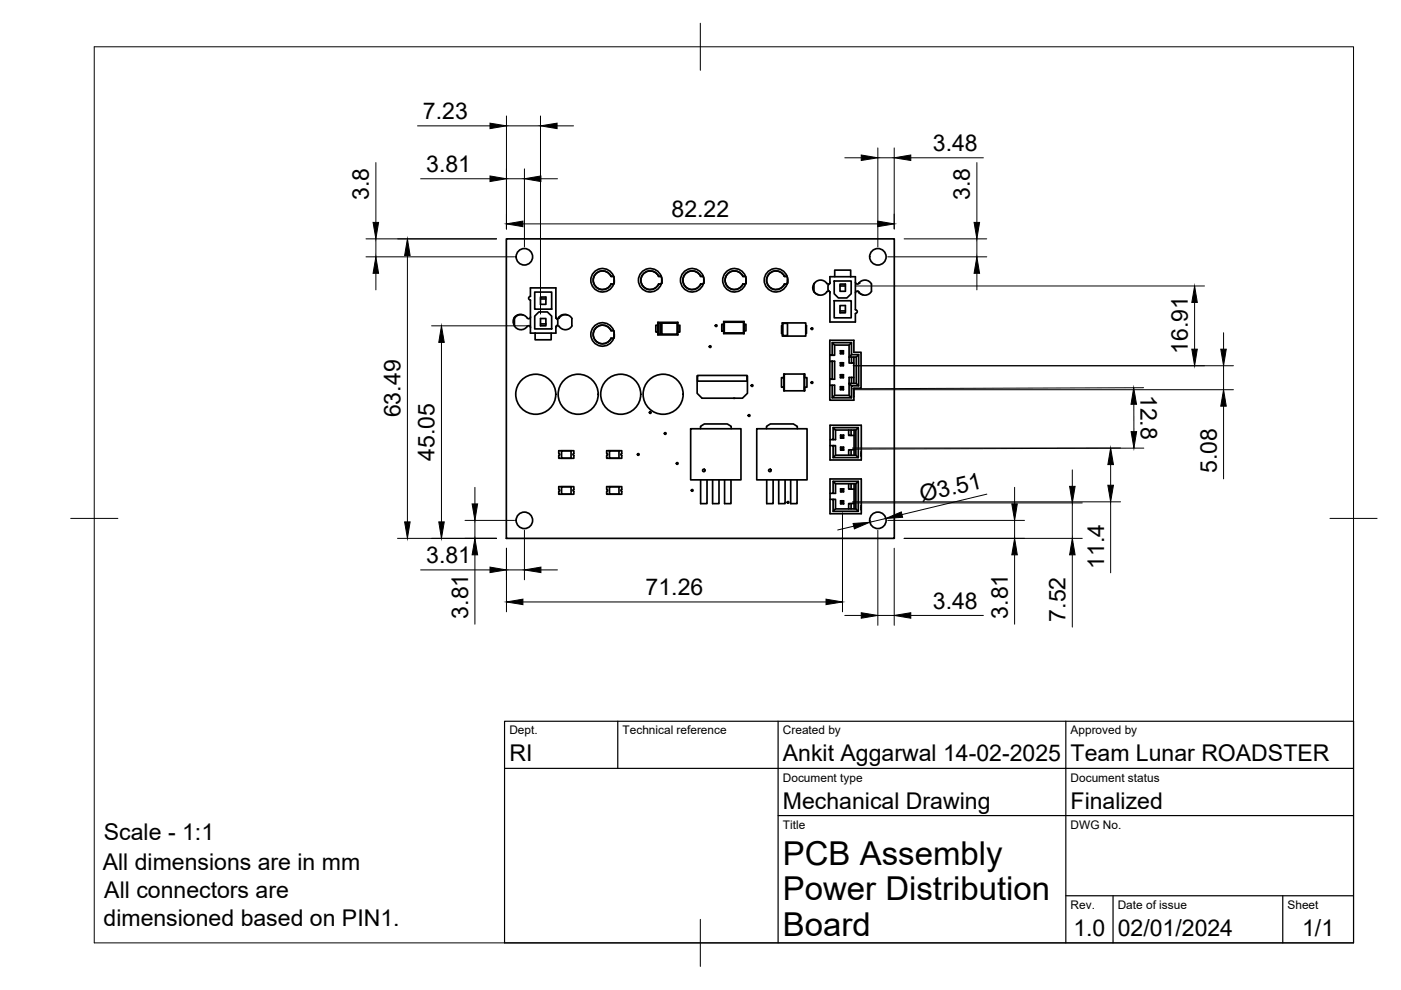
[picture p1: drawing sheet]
<svg xmlns="http://www.w3.org/2000/svg" width="297mm" height="210mm" viewBox="0 0 297 210" stroke-linecap="round" stroke-linejoin="round" font-family="sans-serif">
<!-- layer: Visible -->
<g fill="none" stroke="#000" stroke-width=".36">
<path d="M107.4 50.6h82.2v63.5h-82.2zM129.5 58.6a1.98 1.98 0 0 0-3-.7 1.98 1.98 0 0 0 0 3.1 1.98 1.98 0 0 0 3.1-.8M129.9 58.6h-.4h.6M130.2 59.3v.7M139.6 58.6a1.98 1.98 0 0 0-3-.7 1.98 1.98 0 0 0 0 3.1 1.98 1.98 0 0 0 3-.8M140 58.6h-.4h.6M140.3 59.3v.7M148.6 58.6a1.98 1.98 0 0 0-3.1-.7 1.98 1.98 0 0 0 0 3.1 1.98 1.98 0 0 0 3.1-.8M148.9 58.6h-.4h.6M149.2 59.3v.7M157.5 58.6a1.98 1.98 0 0 0-3-.7 1.98 1.98 0 0 0 0 3.1 1.98 1.98 0 0 0 3-.8M157.9 58.6h-.4h.6"/>
<path d="M158.2 59.3l-.1 .7M166.3 58.6a1.98 1.98 0 0 0-3-.7 1.98 1.98 0 0 0 0 3.1 1.98 1.98 0 0 0 3-.8M166.7 58.6h-.4h.6M167 59.3v.7M176 58.7h5.4v7a.39 .39 0 0 1 .4 .4 .39 .39 0 0 1-.4 .4v1.8h-5.4v-6.4l-.4-.4v-1l.4-.4zM176 59.8l-.2 .3-.4 .1a1.63 1.63 0 0 0-2.8 0v1.7M176.9 59.6h3.6v2.7l-.9 .9h-1.8l-.9-.9zM177 58.7v-1.4h3.4v1.4M181.4 59.8l.3 .4 .4-.1M109.1 67.3v1.8M110.9 66.8a1.61 1.61 0 0 0-2.1 1.9 1.61 1.61 0 0 0 2.7 .8l.5-.4 .3 .1 .2 .3M111.8 67.4a1.6 1.6 0 0 0-2.7 .1"/>
<path d="M112.5 63.6v7h1M112.5 63.6a.39 .39 0 0 1-.4-.4 .39 .39 0 0 1 .4-.4v-1.8h5.4v6.4l.4 .4v1l-.4 .4v1.4h-4.4M112.5 67.2l-.3 .4-.4-.2M113.4 61.9h3.6v3.6h-3.6zM113.4 67l.9-.9h1.8l.9 .9v2.7h-3.6zM113.5 70.6v1.4h3.4v-1.4M114.6 68.7h1.1v.4h-1.1v-1.6h1.1v1.2M114.6 63h1.1v1.5h-1.1zM114.6 63.4h1.1M118.6 67.2v.2l-.3 .2-.3-.1-.1-.3M118.6 67.4a1.6 1.6 0 0 1 2.7 .1M120.3 66.8a1.49 1.49 0 0 0-2 .8"/>
<path d="M121.2 67.6v1.5M121.3 69.1a1.64 1.64 0 0 1-2.9 0l-.4 .1-.1 .3M129.5 60.3h.6M129.5 71.7h.6M129.5 70.1h.6M129.5 70.1h.4M129.5 70.1a1.98 1.98 0 0 0-3-.7 1.98 1.98 0 0 0 0 3.1 1.98 1.98 0 0 0 3.1-.8M130.2 70.8v.8M139 69h.5v1.4h-.5zM139.5 68.3v2.7l.1-.2h.4M139.5 71h4.2M139.6 60.3h.6"/>
<path d="M139.6 68.5v2.3M140 68.5h.3v2.3h-.3zM140 68.5v2.3h.3M140.3 60h.1M140.3 68.5h3.3v2.3h-3.3zM143.6 68.5l.1-.2v2.7l-.1-.2M143.7 69h.4v1.4h-.4zM143.7 68.3h-4.2l.1 .2h.7M147.9 79.6h10.5v1.2h-10.5zM147.9 79.7l-.1 3.7 1 1h8.6l1.1-1-.1-3.7M148.5 60.3h.6M149.2 60h.1"/>
<path d="M153 68.7h.4v1.5h-.4zM153.4 68.2h4.4v2.5h-4.4zM153.4 68.2l.2 .1v2.3l-.2 .1M153.6 70.6h4l.2 .1M153.6 68.3h4M157.5 60.3h.6M157.8 68.7h.4v1.5h-.4zM157.8 68.2l-.2 .1v2.3M165.9 68.5h4.9v2.8h-4.9zM165.9 69h-.2v1.7h.2M166 68.6h1v2.6h-1zM166.2 79.3v3.6v-.8h-.5v-2h.5z"/>
<path d="M166.2 79.3h.1M166.3 60.3h.6M166.9 60h.1M170.5 79.3h-4.2l-.1 3.6M170.6 79.3v3.6M170.8 69h.2v1.7h-.2M172.6 61.8a1.6 1.6 0 0 0 2.7 .1M172.7 60.1a1.49 1.49 0 0 0 .9 2.4M175.3 61.9l.4-.2 .3 .4M175.9 76.6h.5v3.8h-.5zM175.9 75.3v1.3M176.4 72.7l.6 .5v2.1h-.6"/>
<path d="M176.4 76.6h.6v3.8h-.6M176.9 63.8h3.6v3.6h-3.6zM177 73.2h3v3.8h.5M178.1 60.6v1.2h1.1v-1.6h-1.1v.4h1.1M178.1 64.8h1.1v1.5h-1.1zM178.1 65.9h1.1M178.2 79.5l.2 .1 .4-.1M178.2 76.9l.2 .2 .4-.2M178.2 74.4l.2 .2 .4-.2M178.2 79.5h.6M178.2 74.4v.6M178.2 76.9v.6"/>
<path d="M178.2 79.5v.6M178.2 76.9h.6M178.2 74.4h.6M178.4 79.9l-.2 .2h.6M178.4 77.3l-.2 .2h.6M178.4 74.8l-.2 .2h.6M178.6 74.6v.2M178.6 77.1v.2M178.6 79.6v.3M178.8 79.5v.6l-.4-.2v-.3M178.8 76.9v.6l-.4-.2v-.2M178.8 74.4v.6l-.4-.2v-.2"/>
<path d="M180.5 75.7v1.3h.5M180.5 75.2l-.5 .5h1.5l.6-.5M180.5 72.7l-.5 .5M181 75.7v5.6M181.5 75.7v5.6l.6 .5M181.9 61.7a1.49 1.49 0 0 0 1.1 .8M182.1 60.1a1.6 1.6 0 0 1 2.7 .1v1.6a1.59 1.59 0 0 1-2.7 .1v.1M182.1 60.1h-.1M182.1 61.9l-.4-.2-.3 .4M119.1 95.6h2v1.5h-2zM121.7 96.2v-.6h-3.2v.6l.2 .2-.2 .2v.6h3.2v-.6M121.7 96.2l-.2 .2 .2 .2"/>
<path d="M128.6 95.6h3.2v.6l-.2 .2 .2 .2v.6h-3.2v-.6l.2-.2-.2-.2zM129.2 95.6h2v1.5h-2zM146.4 90.9h10.7v10.8h-10.7zM148.5 90.9v-.5l.8-.5h4.9l.8 .5v.5M155.5 84.4h.3M160.4 90.9h10.7v10.8h-10.7zM162.5 90.9v-.5l.8-.5h4.9l.8 .5v.5M166.3 82.9h4.2l.1-3.6v.8h.5v2h-.5l-.1 .8M175.9 80.4v1.3M176 90.2h6.6v7.3h-6.6zM176 93.2h.6v-2.5h5.4v6.3h-5.4v-2.5h-.6M176.4 81.7h.6v2.1l-.6 .5"/>
<path d="M176.6 94.5h.5v2M176.6 90.7l.5 .5M177 83.8h3l.5 .5M177.1 91.2h4.4v5.3h-4.4l-.5 .5M177.1 91.2v2h-.5M178.2 82h.6v.6M178.2 94.8h.7v.6M178.2 92.3l.2 .1 .5-.1M178.2 92.3v.6M178.2 92.3h.7M178.4 82.2l-.2-.2v.6M178.4 95l-.2-.2v.6"/>
<path d="M178.4 92.7l-.2 .2h.7M178.6 82.4l-.4 .2h.6M178.6 82.2h-.2v.2M178.6 95.2l-.4 .2h.7M178.6 95h-.2v.2M178.6 92.4v.3M178.8 82l-.2 .2 .2 .4M178.9 94.8l-.3 .2 .3 .4M178.9 92.3v.6l-.5-.2v-.3M179.9 91.2v1.1h.5M180.4 91.2v1.1h.7M180.4 95.4v1.1"/>
<path d="M180.5 81.8l-.5-.5v2.5M180.5 80v1.3M181 83.3v-1h1.6v-7.6h-1.6v-2.5h-5.1v3.1h.5v-2.6h4.1v2.5h1.6v6.6h-1.6v2.5h-4.1v-2.6h-.5v3.2h5.1v-1.6M181 82.5v1.6M181 80h-1v1.3h1.5M181.1 91.2v5.3M181.1 95.4h-1.2v1.1M181.5 96.5l.5 .5M182 90.7l-.5 .5M182.6 95.9v.4M182.6 96.3v.3M119.1 103.2h2v1.6h-2z"/>
<path d="M121.7 103.8v-.6h-3.2v.6l.2 .2-.2 .2v.6h3.2v-.6M121.7 103.8l-.2 .2 .2 .2M128.6 103.2h3.2v.6l-.2 .2 .2 .2v.6h-3.2v-.6l.2-.2-.2-.2zM129.2 103.2h2v1.6h-2zM148.5 101.7v5.1h1.4v-5.1M151.1 101.7v5.1h1.3v-5.1M153.6 101.7v5.1h1.4v-5.1M162.6 101.7v5.1h1.3v-5.1M165.1 101.7v5.1h1.4v-5.1M167.6 101.7v5.1h1.4v-5.1M176 101.6h6.6v7.3h-6.6zM176 104.6h.6v-2.5h5.4v6.3h-5.4v-2.5h-.6"/>
<path d="M176.6 105.9h.5v2M176.6 102.1l.5 .5M177.1 102.6h4.4v5.3h-4.4l-.5 .5M177.1 102.6v2h-.5M178.2 106.2h.7v.6M178.2 103.6l.2 .3 .5-.3M178.2 103.6v.7M178.2 103.6h.7M178.4 106.4l-.2-.2v.6M178.4 104.1l-.2 .2h.7M178.6 106.6l-.4 .2h.7M178.6 106.4h-.2v.2"/>
<path d="M178.6 103.9v.2M178.9 106.2l-.3 .2 .3 .4M178.9 103.6v.7l-.5-.2v-.2M179.9 102.6v1.1h.5M180.4 102.6v1.1h.7M180.4 106.8v1.1M181.1 102.6v5.3M181.1 106.8h-1.2v1.1M181.5 107.9l.5 .5M182 102.1l-.5 .5M182.6 107.3v.3M182.6 107.6v.4"/>
<circle cx="111.2" cy="54.4" r="1.75"/>
<circle cx="127.8" cy="59.4" r="2.49"/>
<circle cx="137.8" cy="59.4" r="2.49"/>
<circle cx="146.8" cy="59.4" r="2.49"/>
<circle cx="155.7" cy="59.4" r="2.49"/>
<circle cx="164.5" cy="59.4" r="2.49"/>
<circle cx="186.1" cy="54.4" r="1.75"/>
<circle cx="127.8" cy="70.9" r="2.49"/>
<circle cx="150.6" cy="73.5" r=".18"/>
<circle cx="151.8" cy="69" r=".18"/>
<circle cx="172.2" cy="69.7" r=".18"/>
<circle cx="113.6" cy="83.6" r="4.2"/>
<circle cx="122.6" cy="83.6" r="4.2"/>
<circle cx="131.6" cy="83.6" r="4.2"/>
<circle cx="135.3" cy="96.4" r=".18"/>
<circle cx="137.9" cy="87.5" r=".18"/>
<circle cx="140.6" cy="83.6" r="4.2"/>
<circle cx="141" cy="91.9" r=".18"/>
<circle cx="143.6" cy="98.3" r=".18"/>
<circle cx="149.2" cy="99.7" r=".26"/>
<circle cx="158.8" cy="88.1" r=".18"/>
<circle cx="159.5" cy="81.7" r=".18"/>
<circle cx="163.2" cy="99.7" r=".26"/>
<circle cx="172.2" cy="81.1" r=".18"/>
<circle cx="111.2" cy="110.3" r="1.75"/>
<circle cx="146.8" cy="104" r=".18"/>
<circle cx="167.1" cy="106.5" r=".18"/>
<circle cx="186.1" cy="110.3" r="1.75"/>
</g>
<circle cx="182.1" cy="60.1" r=".18" fill="#000"/>
<!-- layer: BORDER -->
<path d="M20 9.9h267v190h-267zM148.5 4.9v10M15 109.9h10M282 109.9h10M148.5 194.9v10" fill="none" stroke="#000" stroke-width=".21"/>
<!-- layer: TITLEBLOCK -->
<path d="M107 152.9h180v47h-180zM131 152.9v10M165 152.9v47M226 152.9v47M107 162.9h180M165 172.9h122M226 189.9h61M236 189.9v10M272 189.9v10" fill="none" stroke="#000" stroke-width=".25"/>
<!-- layer: FD_Dimensions -->
<g fill="none" stroke="#000" stroke-width=".21">
<path d="M79.7 34.5v12.7M88.5 26.7h15.4M89.2 37.9h14.7M107.4 24.6v23.9M107.4 37.9h3.8M107.4 26.7h7.2M111.2 35.8v16.6M114.6 24.6v42M114.7 37.9h3.5M118.1 26.7h3.5M179.1 33.5h3.5M186.1 31.4v21"/>
<path d="M186.1 33.5h3.5M189.6 31.4v17.1M193.1 33.5h15.4M207.1 34.5v12.7M77.6 50.6h27.7M77.6 54.5h31.5M79.7 50.6v3.9M79.7 57.9v3.6M86.4 54.2v56.5M110.9 47.5h75.2M188.2 54.5h21M191.7 50.6h17.5"/>
<path d="M207.1 50.6v3.9M207.1 57.9v3.6M91.5 69.1h21M93.6 72.6v38.1M180.9 77.5h80.6M181.3 60.6h74.1M253.3 64.1v9.9M259.4 70.5v3.5M259.4 77.5v5.1M180.7 95h56.9M180.9 82.6h80.6M227.4 99.6v3.5"/>
<path d="M235.5 98.5v4.4M240.4 85.7v5.8M242.5 82.2l-61.8 .2M242.5 95l-61.8 .2M259.4 86.1v15.4M84.3 114.1h21M98.6 110.3h10.5M100.7 103.3v3.5M100.7 110.3v3.8M100.7 117.6v14.7M107.4 116.2v13.5M111.2 112.4v10.5"/>
<path d="M178.6 108.7v21M180.7 106.6h48.8M180.7 106.4h56.9M181 111.6l-3.4 .8M186.1 112.4v20.2M187.8 109.9l-3.4 .8M188.2 110.3h29M189.6 116.2v16.4M191.7 114.1h37.8M209.2 104.8l-18 4.3M215.1 103.3v3.5M215.1 110.3v3.8"/>
<path d="M215.1 117.6v14.7M227.4 106.6v7.5M227.4 117.6v15.4M235.5 106.4v15M89.2 120.8h14.7M107.4 120.8h3.8M110.9 127.6h64.2M114.7 120.8h3.5M179.1 130.5h3.5M186.1 130.5h3.5M193.1 130.5h15.4"/>
</g>
<g fill="#000" stroke="#000" stroke-width=".21">
<path d="M103.9 37.3l3.5 .6-3.5 .6zM103.9 26.1l3.5 .6-3.5 .6zM111.2 37.9l3.5-.6v1.2zM114.6 26.7l3.5-.6v1.2zM182.6 32.9l3.5 .6-3.5 .5zM189.6 33.5l3.5-.6v1.1zM79.7 54.5l.6 3.4h-1.2zM79.1 47.2h1.2l-.6 3.4zM86.4 50.6l.6 3.6h-1.2zM107.4 47.5l3.5-.6v1.2zM186.1 46.9l3.5 .6-3.5 .6zM207.1 54.5l.6 3.4h-1.2z"/>
<path d="M206.5 47.2h1.2l-.6 3.4zM93.6 69.1l.6 3.5h-1.2zM252.7 74h1.2l-.6 3.5zM253.3 60.6l.6 3.5h-1.2zM258.8 74h1.2l-.6 3.5zM235.5 95l.6 3.5h-1.2zM240.4 82.2l.6 3.5h-1.2zM239.8 91.5h1.2l-.6 3.5zM259.4 82.6l.6 3.5h-1.2zM85.8 110.7h1.2l-.6 3.4zM93 110.7h1.2l-.6 3.4zM100.1 106.8h1.2l-.6 3.5z"/>
<path d="M100.7 114.1l.6 3.5h-1.2zM180.9 111l3.5-.3-3.3 1.4zM187.8 109.9l3.3-1.4 .3 1.2zM214.5 106.8h1.2l-.6 3.5zM215.1 114.1l.6 3.5h-1.2zM226.8 103.1h1.1l-.5 3.5zM227.4 114.1l.5 3.5h-1.1zM234.9 102.9h1.2l-.6 3.5zM103.9 120.2l3.5 .6-3.5 .6zM107.4 127.6l3.5-.6v1.2zM111.2 120.8l3.5-.6v1.2zM175.1 127l3.5 .6-3.5 .6z"/>
<path d="M182.6 129.9l3.5 .6-3.5 .6zM189.6 130.5l3.5-.6v1.2z"/>
</g>
<g font-size="7">
<text x="166" y="183.4">PCB Assembly</text>
<text x="166" y="190.9">Power Distribution</text>
<text x="166" y="198.4">Board</text>
</g>
<g font-size="4.9">
<text x="89.7" y="25.2">7.23</text>
<text x="197.8" y="32">3.48</text>
<text x="90.4" y="36.4">3.81</text>
<text x="78.2" y="42.5" transform="rotate(-90 78.2 42.5)">3.8</text>
<text x="142.4" y="46">82.22</text>
<text x="205.7" y="42.5" transform="rotate(-90 205.7 42.5)">3.8</text>
<text x="251.8" y="75" transform="rotate(-90 251.8 75)">16.91</text>
<text x="241.8" y="83.7" transform="rotate(90 241.8 83.7)">12.8</text>
<text x="84.9" y="88.5" transform="rotate(-90 84.9 88.5)">63.49</text>
<text x="92.1" y="97.7" transform="rotate(-90 92.1 97.7)">45.05</text>
<text x="258" y="100.3" transform="rotate(-90 258 100.3)">5.08</text>
<text x="195.4" y="106.5" transform="rotate(-14 195.4 106.5)">Ø3.51</text>
<text x="90.4" y="119.4">3.81</text>
<text x="234.1" y="120.6" transform="rotate(-90 234.1 120.6)">11.4</text>
<text x="99.2" y="131.2" transform="rotate(-90 99.2 131.2)">3.81</text>
<text x="136.9" y="126.2">71.26</text>
<text x="197.8" y="129">3.48</text>
<text x="213.7" y="131.2" transform="rotate(-90 213.7 131.2)">3.81</text>
<text x="225.9" y="131.8" transform="rotate(-90 225.9 131.8)">7.52</text>
<text x="108" y="161.4">RI</text>
<text x="166" y="161.4">Ankit Aggarwal 14-02-2025</text>
<text x="227" y="161.4">Team Lunar ROADSTER</text>
<text x="166" y="171.4">Mechanical Drawing</text>
<text x="227" y="171.4">Finalized</text>
<text x="22" y="178.1">Scale - 1:1</text>
<text x="21.8" y="184.5">All dimensions are in mm</text>
<text x="22.1" y="190.5">All connectors are</text>
<text x="21.9" y="196.4">dimensioned based on PIN1.</text>
<text x="227.6" y="198.6">1.0</text>
<text x="237" y="198.4">02/01/2024</text>
<text x="276.1" y="198.6">1/1</text>
</g>
<g font-size="2.5">
<text x="108" y="155.7">Dept.</text>
<text x="132" y="155.7">Technical reference</text>
<text x="166" y="155.7">Created by</text>
<text x="227" y="155.7">Approved by</text>
<text x="166" y="165.7">Document type</text>
<text x="227" y="165.7">Document status</text>
<text x="166" y="175.7">Title</text>
<text x="227" y="175.7">DWG No.</text>
<text x="227" y="192.7">Rev.</text>
<text x="237" y="192.7">Date of issue</text>
<text x="273" y="192.7">Sheet</text>
</g>
</svg>
